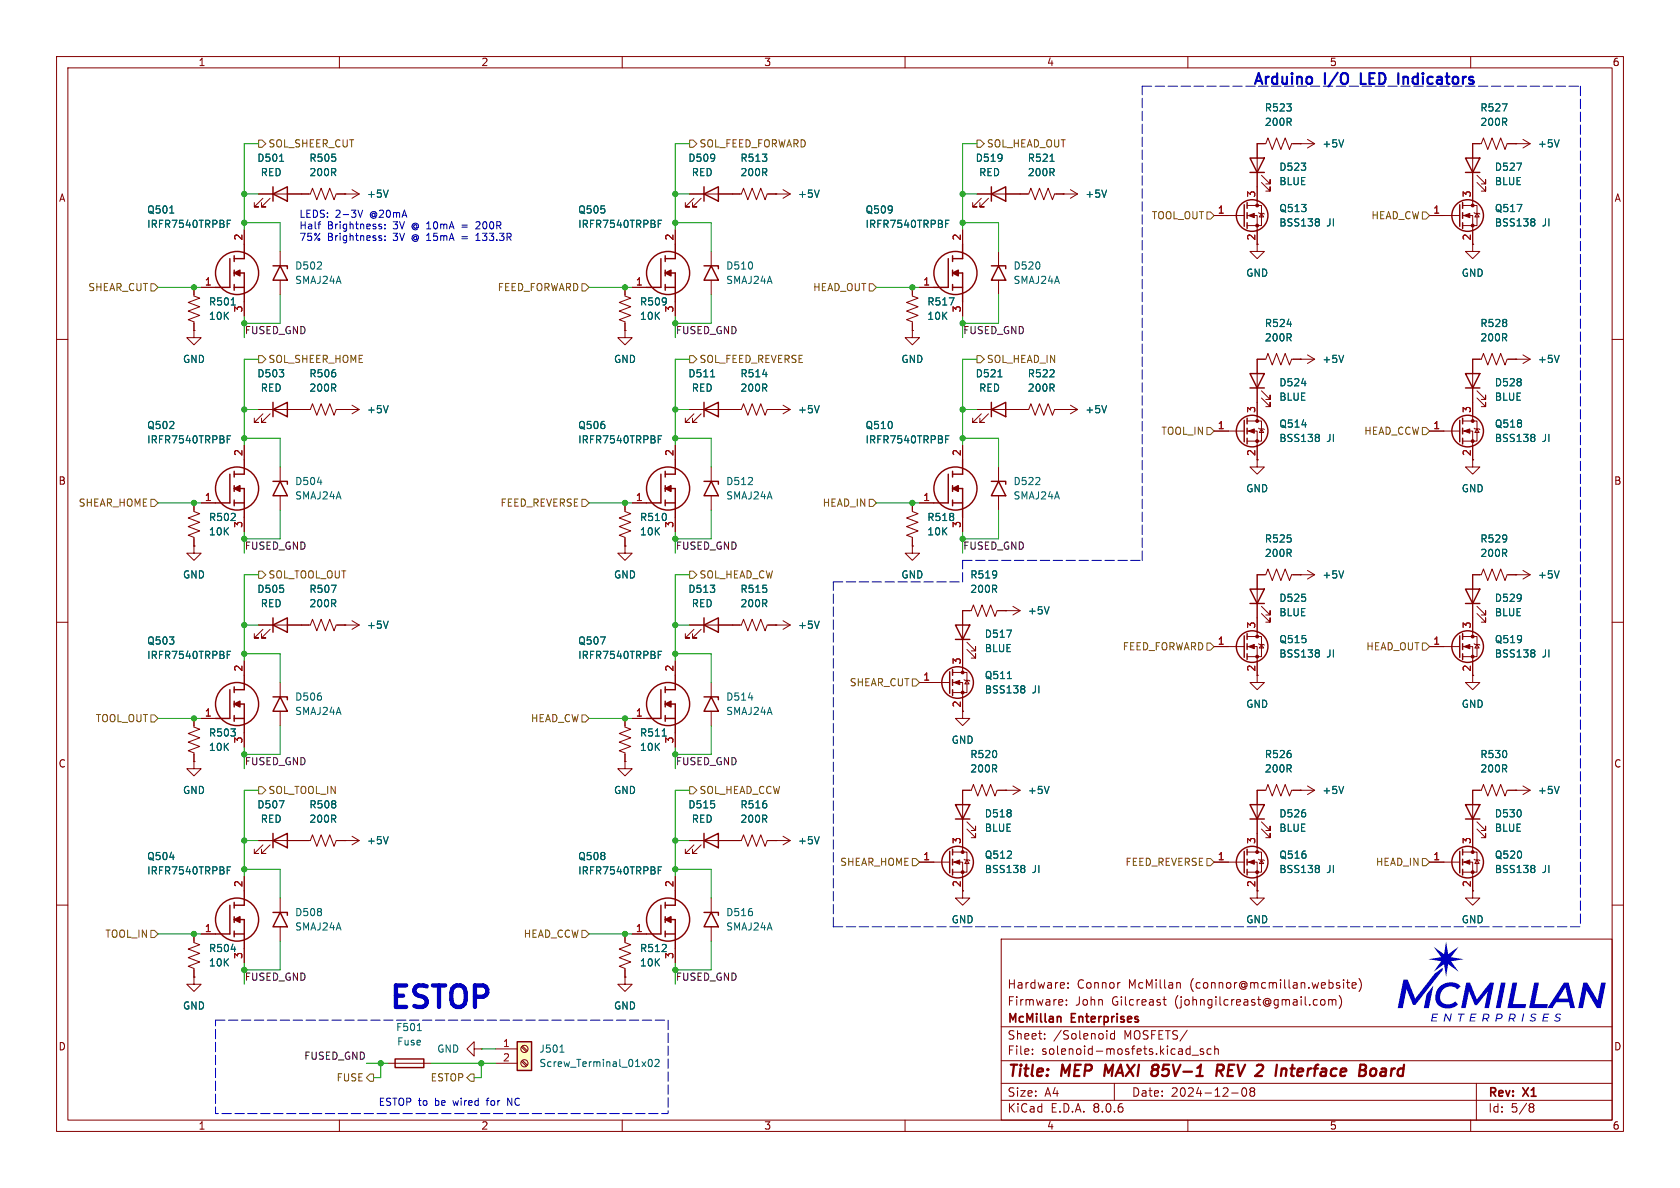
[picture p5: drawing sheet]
<svg xmlns="http://www.w3.org/2000/svg" width="297mm" height="210mm" viewBox="0 0 297 210" stroke-linecap="round" stroke-linejoin="round" font-family="sans-serif">
<g fill="none" stroke="#840000" stroke-width=".18">
<path d="M10 10h277v190h-277zM12 12h273v186h-273zM60 10v2M110 10v2M160 10v2M210 10v2M260 10v2M10 60h2M285 60h2M10 110h2M285 110h2M10 160h2"/>
<path d="M285 160h2M177 166h108v32h-108zM187.8 176.8l.1 .3-.7 .1M188.5 177.6v.1M188.5 176.8v.1M188.8 174.6v.1M188.8 173.8v.1M197.9 173.7h.1M205.6 176.7h.6M205.8 176.2v1.3l.4 .2M208.2 173.7h.3l.2 .2v.8M233.6 176.8l.4-.1 .2 .3v.4l-.2 .3-.4-.1-.1-.2v-.4z"/>
<path d="M234.9 176.8l.4-.1 .2 .2M234.9 176.7v1M235.5 176.9l.2-.2 .4 .1 .1 .9M235.5 176.9v.8M236.8 176.1a1.74 1.74 0 0 1-.1 2.2M237.5 173.2v.1M237.5 173.7v1M238 173.7h.6M238.2 173.2v1.3l.4 .2M239 174.2l.7-.1v-.3l-.5-.1-.2 .2 .1 .7h.6M240.2 173a1.72 1.72 0 0 1 0 2.3M60 198v2"/>
<path d="M110 198v2M160 198v2M177 194.5h108M177 191.5h108M177 187.5h108M177 181.5h108M182.5 186.3v.1M182.5 185.5v.1M184.7 183.6v.1M184.7 182.8v.1M195.7 182.7v1M197 191.5v3"/>
<path d="M197 182.2v1.5M197 182.8l-.4-.1-.3 .3v.4l.2 .2h.5M210 198v2M210.2 185.4l.2 .1M210.4 184.9v1.5M210.4 186.3l-.2 .1M210.7 186.5h1.2M212.7 185.5l-.3-.1-.2 .2v.2l.5 .2v.3h-.5M214.1 185.5l-.4-.1-.3 .3v.4l.1 .2h.6M214.7 185.5l.3-.1 .3 .1 .1 .9M214.7 184.9v1.5M217.7 193.2h1.2"/>
<path d="M219.7 192.4l.2-.1a.81 .81 0 0 1 .6 .6 .81 .81 0 0 1-.3 .8l-.2 .1a.81 .81 0 0 1-.3-1.4zM221.2 192.9l-.2-.2 .2-.4 .5 .1 .1 .2-.3 .3M221.2 192.9l-.2 .3v.3l.2 .3 .5-.1 .1-.2-.1-.4-.2-.2M221.2 192.9h.3M260 198v2M261 191.5v6.5M270.6 195.1h.3l.3 .3-.3 .3M270.6 195.7h.3M270.9 195.7l.2 .2 .1 .4-.3 .3h-.3"/>
</g>
<g fill="none" stroke="#840000" stroke-width=".4">
<path d="M195.5 188.2l-.3 2M204 189.1h.4M204.1 188.2h.4M204.4 189.1l.2 .1M204.6 190l-.3 .2M204.6 189l-.2 .1M215.1 189.3h.8a.55 .55 0 0 0 .4-.5 .55 .55 0 0 0-.3-.6h-.7l-.3 2M215.6 189.3l.6 .9M228.1 188.9h.8M228.5 188.2l-.2 1.7 .1 .2 .3 .1M242.4 189.1a.52 .52 0 0 1 .5-.2 .52 .52 0 0 1 .4 .4v.5a.55 .55 0 0 1-.6 .4 .55 .55 0 0 1-.5-.4zM244.4 188.9l-.2 .1"/>
<path d="M244.8 189.4h-.5a.4 .4 0 0 0-.3 .4 .4 .4 0 0 0 .3 .4h.4"/>
</g>
<path d="M187.3 179.7l.3 .2v.8" fill="none" stroke="#840000" stroke-width=".3"/>
<g fill="#0000c2">
<path d="M252.8 173.2l-2.6 3.3z"/>
<path d="M267.4 173.7h.8l-.7 3.8h2.3l-.1 .7h-3.2z"/>
<path d="M269.3 179.2h.2l-.3 1.4h-.2z"/>
<path d="M265.3 173.7h.9l-.9 4.5h-.9z"/>
<path d="M270.7 179.3l.4-.1 .5 .1v.1l-.5-.1-.3 .2 .1 .2 .6 .3v.3l-.2 .2-.5 .1-.4-.2 .1-.1 .4 .1 .4-.1v-.2l-.6-.3z"/>
<path d="M266.9 179.2h.7l.3 .2v.5l-.4 .2 .3 .5h-.2l-.3-.5h-.4l-.1 .5h-.2l.2-.6h.7l.3-.3-.2-.3h-.5l-.1 .6h-.2z"/>
<path d="M264.6 179.2h.8l.2 .2v.3l-.3 .4-.7 .1-.1 .4h-.2l.2-.6h.7l.2-.3-.1-.3h-.5l-.1 .6h-.2z"/>
<path d="M255.5 179.2h.1l.7 1.1 .2-1.1h.2l-.3 1.4h-.2l-.6-1.1-.2 1.1h-.2z"/>
<path d="M262.3 179.2h.7l.2 .2 .1 .4-.4 .3 .2 .5h-.2l-.2-.5h-.4l-.1 .5h-.2l.1-.6h.7l.3-.3-.1-.3h-.6l-.1 .6h-.2z"/>
<path d="M257.8 179.2h1.1v.2h-.5l-.2 1.2h-.2l.2-1.2h-.4z"/>
<path d="M260 179.2h1v.2h-.8l-.1 .4h.7v.2h-.7l-.1 .4h.8v.2h-1z"/>
<path d="M275.1 179.3l.4-.1 .5 .1-.1 .1-.5-.1-.2 .2v.2l.7 .4-.1 .2-.2 .2-.4 .1-.4-.2v-.1l.5 .1 .4-.1-.1-.2-.6-.3z"/>
<path d="M271.2 173.7h.9l-.8 3.8h2.4l-.2 .7h-3.2z"/>
<path d="M272.9 179.2h1v.2h-.8l-.1 .4h.7l-.1 .2h-.7v.4h.8l-.1 .2h-1z"/>
<path d="M279.9 173.7h.7l1.8 3.2 .7-3.2h.8l-.9 4.5h-.7l-1.8-3.1-.7 3.1h-.8z"/>
<path d="M254.5 174.4a2.63 2.63 0 0 1 3.7 0l-.6 .5-.4-.4a1.77 1.77 0 0 0-2.2 .6 1.77 1.77 0 0 0 .1 2.2l.7 .2a1.75 1.75 0 0 0 1.5-.5l.5 .5a2.36 2.36 0 0 1-4-.7 2.71 2.71 0 0 1 .7-2.4z"/>
<path d="M253.4 167.4l1.9 1.3 .4-2.3 .3 2.3 1.9-1.3-1.4 1.8 2.3 .4-2.3 .3 1.4 1.9-1.9-1.4-.3 2.3-.4-2.3-1.9 1.4 1.4-1.9-2.3-.3 2.3-.4z"/>
<path d="M259.2 173.7h.7l1.2 3 2.3-3h.7l-.9 4.5h-.8l.6-2.9-1.9 2.4h-.4l-1-2.5-.6 3h-.8z"/>
<path d="M276.5 173.7h.8l1.1 4.5h-.8l-.2-1h-2.3l-.6 1h-.9l1.1-1.7h2.5l-.4-2-1.3 2h-.8z"/>
<path d="M248.1 173.2h.8l1.3 3.3 3.5-4.4 1.3-1 .1 .3-4.9 6.2h-.4l-1.1-2.8-.7 3.4h-.9z"/>
<path d="M253.4 174.2l-.8 4h-.9l.5-2.4z"/>
<path d="M253.2 179.2h1v.2h-.8l-.1 .4h.7v.2h-.7l-.1 .4h.8v.2h-1z"/>
</g>
<g fill="none" stroke="#840000" stroke-width=".18">
<path d="M260.3 25.4v7.6M261.1 32.3l1.5 1.5v-.8v.8h-.7M261.1 31l1.5 1.5v-.7v.7h-.7M268 25.4h.1M268 25.4h2.5M269.2 24.6l1.3 .8M270.5 25.4l-1.3 .8M34.3 58.4v1.3h1.3l-1.3 1.3-1.3-1.3h1.3M34.3 58.4h.1M34.3 50.8v1.5l1 .4-2 .8 2 .7-2 .8 2 .8-2 .7 1 .4v1.5M35.6 50.8h2.5M43.2 40.6v2.6"/>
<path d="M43.2 53.3v2.6M43.2 78.7v2.6M45.7 72.4h9.2l.3-1 .8 2 .8-2 .7 2 .8-2 .8 2 .3-1h1.6M46.5 73.2l-1.5 1.5h.7h-.7v-.8M47.8 73.2l-1.6 1.5h.8h-.8v-.8M35.6 88.9h2.5M43.2 91.4v2.6M49.5 82.6v2.5M49.5 87.6v2.6M119.4 116.8v2.6M121.9 110.5h9.2l.3-1 .8 2 .8-2 .7 2 .8-2 .8 2 .3-1h1.6M122.7 111.3l-1.5 1.5h.7h-.7v-.8"/>
<path d="M124 111.3l-1.6 1.5h.8h-.8v-.8M168.4 118.9h2.5v3.5h-2.5M170.2 108h1.5l.4-1.1 .7 2.1 .8-2.1 .8 2.1 .7-2.1 .8 2.1 .4-1h1.5M170.2 115.6v3.3M110.5 134.6v1.3h1.3l-1.3 1.3-1.3-1.3h1.3M110.5 134.6h.1M110.5 127v1.5l1 .4-2 .8 2 .7-2 .8 2 .8-2 .7 1 .4v1.5M111.8 127h2.5M119.4 129.5v2.6M125.7 120.7v2.5M125.7 125.7v2.6M162.6 120.7h5.3"/>
<path d="M168.4 120.7h1.8v5M170.4 120.1l.2 .2h.7l.1 .1M170.9 120.3l.4 .6h-.7zM119.4 154.9v2.6M121.9 148.6h9.2l.3-1 .8 2 .8-2 .7 2 .8-2 .8 2 .3-1h1.6M122.7 149.4l-1.5 1.5h.7h-.7v-.8M124 149.4l-1.6 1.5h.8h-.8v-.8M125.7 158.8v2.5M110.5 165.1v1.5l1 .4-2 .8 2 .7-2 .8 2 .8-2 .7 1 .4v1.5M110.5 172.7v1.3h1.3l-1.3 1.3-1.3-1.3h1.3M110.5 172.7h.1M111.8 165.1h2.5"/>
<path d="M119.4 167.6v2.6M125.7 163.8v2.6M83.8 185.4v-1.2l-1.3 1.2 1.3 1.3v-1.3h1.3M85.1 185.4h.1"/>
</g>
<g fill="none" stroke="#840000" stroke-width=".25">
<path d="M259.1 27.9h2.5l-1.3 2.6zM259.1 30.5h2.5M40.6 45.7v5.1h-2.5M41.4 50.8h1.8M41.4 45.2v1M41.4 47.8v1M41.4 50.3v1M41.4 48.3h1.8v5M43.2 43.2v2.5h-1.8M48.3 72.4l2.5-1.3v2.6zM48.3 71.1v2.6M40.6 83.8v5.1h-2.5"/>
<path d="M41.4 83.3v1M41.4 85.9v1M41.4 88.4v1M41.4 86.4h1.8v5M41.4 88.9h1.8M43.2 81.3v2.5h-1.8M48.3 85.1h2.5v.5M49.5 85.1l1.3 2.5h-2.5zM119.4 119.4v2.5h-1.8M124.5 110.5l2.5-1.3v2.6zM124.5 109.2v2.6M167.9 118.7v3.9"/>
<path d="M168.4 118.4v1M116.8 121.9v5.1h-2.5M117.6 127h1.8M117.6 121.4v1M117.6 124v1M117.6 126.5v1M117.6 124.5h1.8v5M124.5 123.2h2.5v.5M125.7 123.2l1.3 2.5h-2.5zM168.4 120.1v1.1M168.4 121.9v1M117.6 159.5v1"/>
<path d="M119.4 157.5v2.5h-1.8M124.5 148.6l2.5-1.3v2.6zM124.5 147.3v2.6M116.8 160v5.1h-2.5M117.6 162.1v1M117.6 164.6v1M117.6 162.6h1.8v5M117.6 165.1h1.8M124.5 161.3h2.5v.5M125.7 161.3l1.3 2.5h-2.5z"/>
<circle cx="41.9" cy="48.3" r="3.8"/>
<circle cx="41.9" cy="86.4" r="3.8"/>
<circle cx="118.1" cy="124.5" r="3.8"/>
<circle cx="169.3" cy="120.6" r="2.79"/>
<circle cx="118.1" cy="162.6" r="3.8"/>
</g>
<g fill="none" stroke="#006464" stroke-width=".18">
<path d="M30 37.7h.7M40.2 39.5h.4M40.2 38.9h.6M268.1 28.8h.9l-.6 1.3M275.6 24.7l-.4 1.3M40.9 53.9h.7M40.2 77.6h.4M40.2 77h.6M56.1 85.2h.8M116.4 115.7h.4M116.4 115.1h.6M178.1 120h.7"/>
<path d="M117.1 130.1h.7M132.3 123.3h.8M180.9 121.2l.3 .3-.3 .3 .3 .2v.3l-.3 .2M116.4 153.8h.4M116.4 153.2h.6"/>
</g>
<g fill="#840000" stroke="#840000" stroke-width=".25">
<path d="M117.6 124.5l1-.5v1z"/>
<path d="M41.4 48.3l1-.5v1z"/>
<path d="M117.6 162.6l1-.5v1z"/>
<path d="M41.4 86.4l1-.5v1z"/>
</g>
<g fill="#840000" stroke="#840000" stroke-width=".18">
<path d="M168.7 120.7l1-.4v.7z"/>
<circle cx="170.2" cy="122.4" r=".25"/>
<circle cx="170.2" cy="118.9" r=".25"/>
</g>
<path d="M91.4 184.2h2.6v5h-2.6z" fill="#ffffc2"/>
<g fill="none" stroke="#840000" stroke-width=".25">
<path d="M48.3 34.3l2.5-1.3v2.6zM48.3 33v2.6M124.5 34.3l2.5-1.3v2.6zM124.5 33v2.6M175.3 34.3l2.5-1.3v2.6zM175.3 33v2.6M220 36.2v3.8M220.5 35.8v1M220.5 37.6v1M220.5 39.4v1M221 27.9h2.5l-1.3 2.6zM221 30.5h2.5"/>
<path d="M258.1 36.2v3.8M258.6 35.8v1M258.6 37.6v1M258.6 39.4v1M48.3 47h2.5v.5M49.5 47l1.3 2.5h-2.5zM116.8 45.7v5.1h-2.5M117.6 45.2v1M117.6 47.8v1M117.6 50.3v1M117.6 48.3h1.8v5M117.6 50.8h1.8"/>
<path d="M119.4 43.2v2.5h-1.8M124.5 47h2.5v.5M125.7 47l1.3 2.5h-2.5zM167.6 45.7v5.1h-2.5M168.4 45.2v1M168.4 47.8v1M168.4 50.3v1M168.4 48.3h1.8v5M168.4 50.8h1.8M170.2 43.2v2.5h-1.8M175.3 47h2.5v.5M176.5 47l1.3 2.5h-2.5z"/>
<path d="M124.5 72.4l2.5-1.3v2.6zM124.5 71.1v2.6M175.3 72.4l2.5-1.3v2.6zM175.3 71.1v2.6M220 74.3v3.8M220.5 73.9v1M220.5 75.7v1M220.5 77.5v1M221 66h2.5l-1.3 2.6zM221 68.6h2.5M258.1 74.3v3.8M258.6 73.9v1"/>
<path d="M258.6 75.7v1M258.6 77.5v1M259.1 66h2.5l-1.3 2.6zM259.1 68.6h2.5M116.8 83.8v5.1h-2.5M117.6 88.9h1.8M117.6 86.4h1.8v5M117.6 83.3v1M117.6 85.9v1M117.6 88.4v1M119.4 81.3v2.5h-1.8M124.5 85.1h2.5v.5"/>
<path d="M125.7 85.1l1.3 2.5h-2.5zM167.6 83.8v5.1h-2.5M168.4 88.9h1.8M168.4 83.3v1M168.4 85.9v1M168.4 88.4v1M168.4 86.4h1.8v5M170.2 81.3v2.5h-1.8M175.3 85.1h2.5v.5M176.5 85.1l1.3 2.5h-2.5zM43.2 119.4v2.5h-1.8M48.3 110.5l2.5-1.3v2.6z"/>
<path d="M48.3 109.2v2.6M168.9 110.5h2.5l-1.2 2.5zM168.9 113h2.5M220 112.4v3.8M220.5 112v1M220.5 113.8v1M220.5 115.6v1M221 104.1h2.5l-1.3 2.6zM221 106.7h2.5M258.1 112.4v3.8M258.6 112v1M258.6 113.8v1"/>
<path d="M258.6 115.6v1M259.1 104.1h2.5l-1.3 2.6zM259.1 106.7h2.5M40.6 121.9v5.1h-2.5M41.4 127h1.8M41.4 121.4v1M41.4 124v1M41.4 126.5v1M41.4 124.5h1.8v5M48.3 123.2h2.5v.5M49.5 123.2l1.3 2.5h-2.5zM41.4 159.5v1"/>
<path d="M43.2 157.5v2.5h-1.8M48.3 148.6l2.5-1.3v2.6zM48.3 147.3v2.6M167.9 150.5v3.8M168.4 150.1v1M168.4 151.9v1M168.4 153.7v1M168.9 142.2h2.5l-1.2 2.6zM168.9 144.8h2.5M220 150.5v3.8M220.5 150.1v1M220.5 151.9v1"/>
<path d="M220.5 153.7v1M221 142.2h2.5l-1.3 2.6zM221 144.8h2.5M258.1 150.5v3.8M258.6 150.1v1M258.6 151.9v1M258.6 153.7v1M259.1 142.2h2.5l-1.3 2.6zM259.1 144.8h2.5M40.6 160v5.1h-2.5M41.4 162.1v1M41.4 164.6v1"/>
<path d="M41.4 162.6h1.8v5M41.4 165.1h1.8M48.3 161.3h2.5v.5M49.5 161.3l1.3 2.5h-2.5zM69.8 187.2h5.1v1.5h-5.1zM91.4 184.2h2.6v5h-2.6z"/>
<circle cx="221.4" cy="38.1" r="2.79"/>
<circle cx="259.5" cy="38.1" r="2.79"/>
<circle cx="118.1" cy="48.3" r="3.8"/>
<circle cx="168.9" cy="48.3" r="3.8"/>
<circle cx="221.4" cy="76.2" r="2.79"/>
<circle cx="259.5" cy="76.2" r="2.79"/>
<circle cx="118.1" cy="86.4" r="3.8"/>
<circle cx="168.9" cy="86.4" r="3.8"/>
<circle cx="221.4" cy="114.3" r="2.79"/>
<circle cx="259.5" cy="114.3" r="2.79"/>
<circle cx="41.9" cy="124.5" r="3.8"/>
<circle cx="169.3" cy="152.4" r="2.79"/>
<circle cx="221.4" cy="152.4" r="2.79"/>
<circle cx="259.5" cy="152.4" r="2.79"/>
<circle cx="41.9" cy="162.6" r="3.8"/>
</g>
<g fill="none" stroke="#840000" stroke-width=".18">
<path d="M45.7 34.3h9.2l.3-1 .8 2 .8-2 .7 2 .8-2 .8 2 .3-1h4.1M46.5 35.1l-1.5 1.5h.7h-.7v-.8M47.8 35.1l-1.6 1.5h.8h-.8v-.8M61 34.3h.1M62.2 33.5l1.3 .8M63.5 34.3l-1.3 .8M121.9 34.3h9.2l.3-1 .8 2 .8-2 .7 2 .8-2 .8 2 .3-1h4.1M122.7 35.1l-1.5 1.5h.7h-.7v-.8M124 35.1l-1.6 1.5h.8h-.8v-.8M137.2 34.3h.1M138.4 33.5l1.3 .8M139.7 34.3l-1.3 .8"/>
<path d="M172.7 34.3h9.2l.3-1 .8 2 .8-2 .7 2 .8-2 .8 2 .3-1h4.1M173.5 35.1l-1.5 1.5h.7h-.7v-.8M174.8 35.1l-1.6 1.5h.8h-.8v-.8M188 34.3h.1M189.2 33.5l1.3 .8M190.5 34.3l-1.3 .8M214.6 38.1h5.4M220.5 38.1h1.7v6.4h1.3l-1.3 1.2-1.2-1.2h1.2M220.5 36.3h2.5v3.6h-2.5M222.5 37.6l.1 .1h.8l.1 .1M223 32.3l1.5 1.5v-.8v.8h-.7M223 31l1.5 1.5v-.7v.7h-.7"/>
<path d="M223 37.7l.4 .7h-.8zM229.9 25.4h.1M231.1 24.6l1.3 .8M232.4 25.4h-4.1l-.3 1-.8-2-.8 2-.7-2-.8 2-.7-2-.4 1h-1.6v10.9M232.4 25.4l-1.3 .8M252.7 38.1h5.4M258.6 38.1h1.7v6.4h1.3l-1.3 1.2-1.2-1.2h1.2M258.6 36.3h2.5v3.6h-2.5M260.3 30.5v5.8M260.6 37.6l.1 .1h.8l.1 .1M261.1 37.7l.4 .7h-.8zM268 25.4h-1.6l-.3 1-.8-2-.8 2-.7-2-.8 2-.7-2-.4 1h-1.6v2.5"/>
<path d="M268 25.4h.1M34.3 58.4h.1M34.3 50.8v1.3M34.3 57.2v1.2M35.6 50.8h2.5M43.2 40.6v2.6M43.2 53.3v2.6M49.5 44.5v2.5M49.5 49.5v2.6M110.5 50.8v1.5l1 .4-2 .8 2 .7-2 .8 2 .8-2 .7 1 .4v1.5M110.5 58.4v1.3h1.3l-1.3 1.3-1.3-1.3h1.3M110.5 58.4h.1"/>
<path d="M111.8 50.8h2.5M119.4 40.6v2.6M119.4 53.3v2.6M125.7 44.5v2.5M125.7 49.5v2.6M161.3 50.8v1.5l1 .4-2 .8 2 .7-2 .8 2 .8-2 .7 1 .4v1.5M161.3 58.4v1.3h1.3l-1.3 1.3-1.3-1.3h1.3M161.3 58.4h.1M162.6 50.8h2.5M170.2 40.6v2.6M170.2 53.3v2.6M176.5 44.5v2.5"/>
<path d="M176.5 49.5v2.6M43.2 78.7v2.6M45.7 72.4h2.6M50.8 72.4h3.8M59.7 72.4h3.8M61 72.4h.1M62.2 71.6l1.3 .8M63.5 72.4l-1.3 .8M119.4 78.7v2.6M121.9 72.4h9.2l.3-1 .8 2 .8-2 .7 2 .8-2 .8 2 .3-1h4.1M122.7 73.2l-1.5 1.5h.7h-.7v-.8M124 73.2l-1.6 1.5h.8h-.8v-.8"/>
<path d="M137.2 72.4h.1M138.4 71.6l1.3 .8M139.7 72.4l-1.3 .8M170.2 78.7v2.6M172.7 72.4h9.2l.3-1 .8 2 .8-2 .7 2 .8-2 .8 2 .3-1h4.1M173.5 73.2l-1.5 1.5h.7h-.7v-.8M174.8 73.2l-1.6 1.5h.8h-.8v-.8M188 72.4h.1M189.2 71.6l1.3 .8M190.5 72.4l-1.3 .8M214.6 76.2h5.4M220.5 76.2h1.7v6.4h1.3l-1.3 1.2-1.2-1.2h1.2"/>
<path d="M220.5 74.4h2.5v3.6h-2.5M222.5 75.7l.1 .1h.8l.1 .1M223 70.4l1.5 1.5v-.8v.8h-.7M223 69.1l1.5 1.5v-.7v.7h-.7M223 75.8l.4 .7h-.8zM229.9 63.5h.1M231.1 62.7l1.3 .8M232.4 63.5h-4.1l-.3 1-.8-2-.8 2-.7-2-.8 2-.7-2-.4 1h-1.6v10.9M232.4 63.5l-1.3 .8M252.7 76.2h5.4M258.6 76.2h1.7v6.4h1.3l-1.3 1.2-1.2-1.2h1.2M258.6 74.4h2.5v3.6h-2.5"/>
<path d="M260.6 75.7l.1 .1h.8l.1 .1M261.1 70.4l1.5 1.5v-.8v.8h-.7M261.1 69.1l1.5 1.5v-.7v.7h-.7M261.1 75.8l.4 .7h-.8zM268 63.5h.1M269.2 62.7l1.3 .8M270.5 63.5h-4.1l-.3 1-.8-2-.8 2-.7-2-.8 2-.7-2-.4 1h-1.6v10.9M270.5 63.5l-1.3 .8M34.3 88.9v1.5l1 .4-2 .8 2 .7-2 .8 2 .8-2 .7 1 .4v1.5M34.3 96.5v1.3h1.3l-1.3 1.3-1.3-1.3h1.3M34.3 96.5h.1M35.6 88.9h2.5"/>
<path d="M43.2 91.4v2.6M110.5 96.5v1.3h1.3l-1.3 1.3-1.3-1.3h1.3M110.5 96.5h.1M110.5 88.9v1.5l1 .4-2 .8 2 .7-2 .8 2 .8-2 .7 1 .4v1.5M111.8 88.9h2.5M119.4 91.4v2.6M125.7 82.6v2.5M125.7 87.6v2.6M161.3 88.9v1.5l1 .4-2 .8 2 .7-2 .8 2 .8-2 .7 1 .4v1.5M161.3 96.5v1.3h1.3l-1.3 1.3-1.3-1.3h1.3M161.3 96.5h.1M162.6 88.9h2.5"/>
<path d="M170.2 91.4v2.6M176.5 82.6v2.5M176.5 87.6v2.6M43.2 116.8v2.6M45.7 110.5h9.2l.3-1 .8 2 .8-2 .7 2 .8-2 .8 2 .3-1h4.1M46.5 111.3l-1.5 1.5h.7h-.7v-.8M47.8 111.3l-1.6 1.5h.8h-.8v-.8M61 110.5h.1M62.2 109.7l1.3 .8M63.5 110.5l-1.3 .8M119.4 116.8v2.6M121.9 110.5h2.6"/>
<path d="M127 110.5h3.8M135.9 110.5h3.8M137.2 110.5h.1M138.4 109.7l1.3 .8M139.7 110.5l-1.3 .8M170.9 114.8l1.6 1.5v-.7v.7h-.8M170.9 113.5l1.6 1.6v-.8v.8h-.8M171.4 108h-1.2v10.1M176.5 108h3.8M177.8 108h.1M179.1 107.2l1.2 .8M180.3 108l-1.2 .7"/>
<path d="M214.6 114.3h5.4M220.5 114.3h1.7v6.4h1.3l-1.3 1.2-1.2-1.2h1.2M220.5 112.5h2.5v3.6h-2.5M222.5 113.8l.1 .1h.8l.1 .1M223 108.5l1.5 1.5v-.8v.8h-.7M223 107.2l1.5 1.5v-.7v.7h-.7M223 113.9l.4 .7h-.8zM229.9 101.6h.1M231.1 100.8l1.3 .8M232.4 101.6h-4.1l-.3 1-.8-2-.8 2-.7-2-.8 2-.7-2-.4 1h-1.6v10.9M232.4 101.6l-1.3 .8M252.7 114.3h5.4"/>
<path d="M258.6 114.3h1.7v6.4h1.3l-1.3 1.2-1.2-1.2h1.2M258.6 112.5h2.5v3.6h-2.5M260.6 113.8l.1 .1h.8l.1 .1M261.1 113.9l.4 .7h-.8zM261.1 108.5l1.5 1.5v-.8v.8h-.7M261.1 107.2l1.5 1.5v-.7v.7h-.7M268 101.6h.1M269.2 100.8l1.3 .8M270.5 101.6h-4.1l-.3 1-.8-2-.8 2-.7-2-.8 2-.7-2-.4 1h-1.6v10.9M270.5 101.6l-1.3 .8M34.3 127v1.5l1 .4-2 .8 2 .7-2 .8 2 .8-2 .7 1 .4v1.5M34.3 134.6v1.3h1.3l-1.3 1.3-1.3-1.3h1.3"/>
<path d="M34.3 134.6h.1M35.6 127h2.5M43.2 129.5v2.6M49.5 120.7v2.5M49.5 125.7v2.6M110.5 134.6h.1M110.5 127v1.3M110.5 133.4v1.2M111.8 127h2.5M119.4 129.5v2.6M162.6 120.7h2.5M170.2 123.2v3.8h1.2l-1.2 1.3-1.3-1.3h1.3"/>
<path d="M177.8 139.7h.1M179.1 138.9l1.2 .8M180.3 139.7h-4l-.4 1-.8-2-.7 2-.8-2-.8 2-.7-2-.4 1h-1.5v10.9M180.3 139.7l-1.2 .8M229.9 139.7h.1M231.1 138.9l1.3 .8M232.4 139.7h-4.1l-.3 1-.8-2-.8 2-.7-2-.8 2-.7-2-.4 1h-1.6v10.9M232.4 139.7l-1.3 .8M268 139.7h.1M269.2 138.9l1.3 .8M270.5 139.7h-4.1l-.3 1-.8-2-.8 2-.7-2-.8 2-.7-2-.4 1h-1.6v10.9M270.5 139.7l-1.3 .8"/>
<path d="M43.2 154.9v2.6M45.7 148.6h9.2l.3-1 .8 2 .8-2 .7 2 .8-2 .8 2 .3-1h4.1M46.5 149.4l-1.5 1.5h.7h-.7v-.8M47.8 149.4l-1.6 1.5h.8h-.8v-.8M49.5 158.8v2.5M61 148.6h.1M62.2 147.8l1.3 .8M63.5 148.6l-1.3 .8M119.4 154.9v2.6M121.9 148.6h2.6M127 148.6h3.8M135.9 148.6h3.8"/>
<path d="M137.2 148.6h.1M138.4 147.8l1.3 .8M139.7 148.6l-1.3 .8M162.6 152.4h5.3M168.4 152.4h1.8v6.4h1.2l-1.2 1.2-1.3-1.2h1.3M168.4 150.6h2.5v3.6h-2.5M170.4 151.9l.2 .1h.7l.1 .1M170.9 152l.4 .7h-.7zM170.9 146.6l1.6 1.5v-.8v.8h-.8M170.9 145.3l1.6 1.5v-.7v.7h-.8M214.6 152.4h5.4M220.5 152.4h1.7v6.4h1.3l-1.3 1.2-1.2-1.2h1.2"/>
<path d="M220.5 150.6h2.5v3.6h-2.5M222.5 151.9l.1 .1h.8l.1 .1M223 152l.4 .7h-.8zM223 146.6l1.5 1.5v-.8v.8h-.7M223 145.3l1.5 1.5v-.7v.7h-.7M252.7 152.4h5.4M258.6 152.4h1.7v6.4h1.3l-1.3 1.2-1.2-1.2h1.2M258.6 150.6h2.5v3.6h-2.5M260.6 151.9l.1 .1h.8l.1 .1M261.1 152l.4 .7h-.8zM261.1 146.6l1.5 1.5v-.8v.8h-.7M261.1 145.3l1.5 1.5v-.7v.7h-.7"/>
<path d="M34.3 165.1v1.5l1 .4-2 .8 2 .7-2 .8 2 .8-2 .7 1 .4v1.5M34.3 172.7v1.3h1.3l-1.3 1.3-1.3-1.3h1.3M34.3 172.7h.1M35.6 165.1h2.5M43.2 167.6v2.6M49.5 163.8v2.6M110.5 172.7h.1M110.5 165.1v1.3M110.5 171.5v1.2M111.8 165.1h2.5M119.4 167.6v2.6M68.6 188h7.6"/>
<path d="M87.6 185.4h3.8M87.6 188h3.8M92.2 187.6l.8 .9M92.2 185.1l.8 .8M92.4 187.5l.8 .8M92.4 184.9l.8 .9"/>
<circle cx="92.7" cy="188" r=".63"/>
<circle cx="92.7" cy="185.4" r=".63"/>
</g>
<g fill="none" stroke="#006464" stroke-width=".18">
<path d="M265.6 18.4h.8l-.5 1.2M30 37.7h.7M40.2 39.5h.4M40.2 38.9h.6M49.4 28.5h.8M68.6 33.6l-.4 1.3M116.4 39.5h.4M116.4 38.9h.6M144.8 33.6l-.4 1.3M167.2 39.5h.4M167.2 38.9h.6M185.6 28.5h.8"/>
<path d="M195.6 33.6l-.4 1.3M233 38.7l.2 .2-.2 .3 .2 .3v.2l-.2 .2M237.5 24.7l-.4 1.3M268.1 28.8h.9l-.6 1.3M271.1 38.7l.2 .2-.2 .3 .2 .1v.4l-.2 .2M275.6 24.7l-.4 1.3M40.9 53.9h.7M167.8 52.6h.9l-.6 1.3M227.5 57.3h.8M40.2 77.6h.4M40.2 77h.6M68.6 71.7l-.4 1.3"/>
<path d="M116.4 77.6h.4M116.4 77h.6M125.6 66.6h.8M134.8 66.2h.8M144.8 71.7l-.4 1.3M167.2 77.6h.4M167.2 77h.6M176.4 66.6h.8M195.6 71.7l-.4 1.3M230.1 67.8h.8M233 76.8l.2 .2-.2 .3 .2 .3v.2l-.2 .2M237.5 62.8l-.4 1.3"/>
<path d="M271.1 76.8l.2 .2-.2 .3 .2 .1v.4l-.2 .2M275.6 62.8l-.4 1.3M40.2 115.7h.4M40.2 115.1h.6M58.6 103.4h.8l-.5 1.3M68.6 109.8l-.4 1.3M116.4 115.7h.4M116.4 115.1h.6M144.8 109.8l-.4 1.3M178 111.4h.8l-.5 1.3M178.1 120h.7M185.5 107.3l-.5 1.2"/>
<path d="M233 114.9l.2 .2-.2 .3 .2 .3v.2l-.2 .2M237.5 100.9l-.4 1.3M271.1 114.9l.2 .2-.2 .3 .2 .1v.4l-.2 .2M275.6 100.9l-.4 1.3M117.1 130.1h.7M180.9 121.2l.3 .3-.3 .3 .3 .2v.3l-.3 .2M185.5 139l-.5 1.3M237.5 139l-.4 1.3M275.6 139l-.4 1.3M40.2 153.8h.4M40.2 153.2h.6M49.4 141.5h.8l-.5 1.3"/>
<path d="M68.6 147.9l-.4 1.3M116.4 153.8h.4M116.4 153.2h.6M144.8 147.9l-.4 1.3M180.9 153l.3 .2-.3 .3 .3 .3v.2l-.3 .2M233 153l.2 .2-.2 .3 .2 .3v.2l-.2 .2M271.1 153l.2 .2-.2 .3 .2 .1v.4l-.2 .2M40.9 167.8h.8M73.8 182.2h.7M99 186h.7M114.8 187.3h.1a.68 .68 0 0 1 .4 .6 .68 .68 0 0 1-.4 .6 .84 .84 0 0 1-.1-1.2zM115.8 187.4l.5-.1 .2 .3-.8 .9h.8"/>
</g>
<g fill="#840000" stroke="#840000" stroke-width=".25">
<path d="M168.4 86.4l1-.5v1z"/>
<path d="M117.6 86.4l1-.5v1z"/>
<path d="M41.4 124.5l1-.5v1z"/>
<path d="M41.4 162.6l1-.5v1z"/>
<path d="M117.6 48.3l1-.5v1z"/>
<path d="M168.4 48.3l1-.5v1z"/>
</g>
<g fill="#840000" stroke="#840000" stroke-width=".18">
<path d="M168.7 152.4l1-.4v.8z"/>
<path d="M258.8 38.1l1-.4v.8z"/>
<path d="M258.8 76.2l1-.4v.8z"/>
<path d="M220.7 152.4l1-.4v.8z"/>
<path d="M258.8 152.4l1-.4v.8z"/>
<path d="M258.8 114.3l1-.4v.8z"/>
<path d="M220.7 38.1l1-.4v.8z"/>
<path d="M220.7 114.3l1-.4v.8z"/>
<path d="M220.7 76.2l1-.4v.8z"/>
<circle cx="170.2" cy="154.2" r=".25"/>
<circle cx="170.2" cy="150.6" r=".25"/>
<circle cx="260.3" cy="39.9" r=".25"/>
<circle cx="260.3" cy="36.3" r=".25"/>
<circle cx="260.3" cy="78" r=".25"/>
<circle cx="260.3" cy="74.4" r=".25"/>
<circle cx="222.2" cy="154.2" r=".25"/>
<circle cx="222.2" cy="150.6" r=".25"/>
<circle cx="260.3" cy="154.2" r=".25"/>
<circle cx="260.3" cy="150.6" r=".25"/>
<circle cx="260.3" cy="116.1" r=".25"/>
<circle cx="260.3" cy="112.5" r=".25"/>
<circle cx="222.2" cy="39.9" r=".25"/>
<circle cx="222.2" cy="36.3" r=".25"/>
<circle cx="222.2" cy="116.1" r=".25"/>
<circle cx="222.2" cy="112.5" r=".25"/>
<circle cx="222.2" cy="78" r=".25"/>
<circle cx="222.2" cy="74.4" r=".25"/>
</g>
<g fill="none" stroke="#725600" stroke-width=".18">
<path d="M45.7 24.8h.7l.6 .6-.6 .6h-.7zM121.9 24.8h.7l.6 .6-.6 .6h-.7zM172.7 24.8h.7l.6 .6-.6 .6h-.7zM213.4 37.5h.6l.6 .6-.6 .6h-.6zM251.5 37.5h.6l.6 .6-.6 .6h-.6zM26.7 50.2h.6l.6 .6-.6 .6h-.6zM102.9 50.2h.6l.6 .6-.6 .6h-.6zM153.7 50.2h.6l.6 .6-.6 .6h-.6zM45.7 62.9h.7l.6 .6-.6 .6h-.7zM121.9 62.9h.7l.6 .6-.6 .6h-.7zM172.7 62.9h.7l.6 .6-.6 .6h-.7zM213.4 75.6h.6l.6 .6-.6 .6h-.6z"/>
<path d="M251.5 75.6h.6l.6 .6-.6 .6h-.6zM26.7 88.3h.6l.6 .6-.6 .6h-.6zM102.9 88.3h.6l.6 .6-.6 .6h-.6zM153.7 88.3h.6l.6 .6-.6 .6h-.6zM45.7 101h.7l.6 .6-.6 .6h-.7zM121.9 101h.7l.6 .6-.6 .6h-.7zM213.4 113.7h.6l.6 .6-.6 .6h-.6zM251.5 113.7h.6l.6 .6-.6 .6h-.6zM26.7 126.4h.6l.6 .6-.6 .6h-.6zM45.7 139.1h.7l.6 .6-.6 .6h-.7zM102.9 126.4h.6l.6 .6-.6 .6h-.6zM121.9 139.1h.7l.6 .6-.6 .6h-.7z"/>
<path d="M161.3 120h.6l.7 .7-.7 .6h-.6zM161.3 151.8h.6l.7 .6-.7 .6h-.6zM213.4 151.8h.6l.6 .6-.6 .6h-.6zM251.5 151.8h.6l.6 .6-.6 .6h-.6zM26.7 164.5h.6l.6 .6-.6 .6h-.6zM102.9 164.5h.6l.6 .6-.6 .6h-.6zM65.4 189.9h.6v1.2h-.6l-.6-.6zM83.2 189.9h.6v1.2h-.6l-.7-.6z"/>
</g>
<g fill="none" stroke="#0000c2" stroke-width=".18">
<path d="M56.2 39.6h.5M63.3 37.1l.4 1.3 .4-1.3M67.1 39.6l.3 .1M68.1 39.7v.1M81.7 39.8h.9M84.6 39.2l-.5 .1M84.8 39.7l-.7 .8h.8M67.1 40l.3 .1 .1 .2-.2 .2h-.2M67.1 42.1h.3l.1 .2-.2 .2h-.2M67.1 41.7h.3M68.1 40.3v.2M68.1 41.7v.1"/>
<path d="M68.1 42.4v.1M81.7 40.2h.9M81.7 41.8h.9M81.7 42.2h.9M84.1 42.5h.8M84.1 41.6l.4-.4v1.3M89.8 195.4v-1.3l.7 1.3"/>
</g>
<path d="M201.9 15.2h77.5M279.4 15.2v148.6M170.2 99.1h31.7M201.9 99.1v-83.9M147.3 102.9h22.9M170.2 102.9v-3.8M147.3 163.8v-60.9M147.3 163.8h132.1M38.1 180.3h80v16.6h-80z" fill="none" stroke="#0000c2" stroke-width=".18" stroke-dasharray="1.7 .6"/>
<g fill="none" stroke="#009600" stroke-width=".18">
<path d="M43.2 34.3h2.5M43.2 39.4h6.3v5.1M45.7 25.4h-2.5v15.2M119.4 39.4h6.3v5.1M119.4 34.3h2.5M121.9 25.4h-2.5v15.2M170.2 39.4h6.3v5.1M170.2 34.3h2.5M172.7 25.4h-2.5v15.2M27.9 50.8h7.7M43.2 55.9v3.8M49.5 52.1v5.1h-6.3"/>
<path d="M104.1 50.8h7.7M119.4 55.9v3.8M125.7 52.1v5.1h-6.3M154.9 50.8h7.7M170.2 55.9v3.8M176.5 52.1v5.1h-6.3M43.2 77.5h6.3v5.1M43.2 72.4h2.5M45.7 63.5h-2.5v15.2M119.4 77.5h6.3v5.1M119.4 72.4h2.5M121.9 63.5h-2.5v15.2"/>
<path d="M170.2 77.5h6.3v5.1M170.2 72.4h2.5M172.7 63.5h-2.5v15.2M27.9 88.9h7.7M43.2 94v3.8M49.5 90.2v5.1h-6.3M104.1 88.9h7.7M119.4 94v3.8M125.7 90.2v5.1h-6.3M154.9 88.9h7.7M170.2 94v3.8M176.5 90.2v5.1h-6.3"/>
<path d="M43.2 115.6h6.3v5.1M43.2 110.5h2.5M45.7 101.6h-2.5v15.2M119.4 115.6h6.3v5.1M119.4 110.5h2.5M121.9 101.6h-2.5v15.2M27.9 127h7.7M43.2 132.1v3.8M45.7 139.7h-2.5v15.2M49.5 128.3v5.1h-6.3M104.1 127h7.7M119.4 132.1v3.8"/>
<path d="M121.9 139.7h-2.5v15.2M125.7 128.3v5.1h-6.3M43.2 153.7h6.3v5.1M43.2 148.6h2.5M119.4 153.7h6.3v5.1M119.4 148.6h2.5M27.9 165.1h7.7M43.2 170.2v3.8M49.5 166.4v5.1h-6.3M104.1 165.1h7.7M119.4 170.2v3.8M125.7 166.4v5.1h-6.3"/>
<path d="M64.8 188h3.8M67.3 188v2.5h-1.3M76.2 188h11.4M85.1 188v2.5h-1.3M85.1 185.4h2.5"/>
</g>
<g fill="#009600" stroke="#009600" stroke-width=".18">
<circle cx="110.5" cy="127" r=".46"/>
<circle cx="119.4" cy="133.4" r=".46"/>
<circle cx="110.5" cy="165.1" r=".46"/>
<circle cx="170.2" cy="95.3" r=".46"/>
<circle cx="119.4" cy="72.4" r=".46"/>
<circle cx="161.3" cy="88.9" r=".46"/>
<circle cx="170.2" cy="34.3" r=".46"/>
<circle cx="170.2" cy="39.4" r=".46"/>
<circle cx="170.2" cy="77.5" r=".46"/>
<circle cx="170.2" cy="72.4" r=".46"/>
<circle cx="119.4" cy="153.7" r=".46"/>
<circle cx="119.4" cy="148.6" r=".46"/>
<circle cx="119.4" cy="171.5" r=".46"/>
<circle cx="119.4" cy="57.2" r=".46"/>
<circle cx="161.3" cy="50.8" r=".46"/>
<circle cx="170.2" cy="57.2" r=".46"/>
<circle cx="119.4" cy="115.6" r=".46"/>
<circle cx="119.4" cy="110.5" r=".46"/>
<circle cx="43.2" cy="95.3" r=".46"/>
<circle cx="34.3" cy="165.1" r=".46"/>
<circle cx="43.2" cy="153.7" r=".46"/>
<circle cx="34.3" cy="127" r=".46"/>
<circle cx="43.2" cy="115.6" r=".46"/>
<circle cx="43.2" cy="148.6" r=".46"/>
<circle cx="43.2" cy="133.4" r=".46"/>
<circle cx="43.2" cy="110.5" r=".46"/>
<circle cx="119.4" cy="39.4" r=".46"/>
<circle cx="119.4" cy="34.3" r=".46"/>
<circle cx="110.5" cy="50.8" r=".46"/>
<circle cx="43.2" cy="34.3" r=".46"/>
<circle cx="119.4" cy="95.3" r=".46"/>
<circle cx="119.4" cy="77.5" r=".46"/>
<circle cx="43.2" cy="39.4" r=".46"/>
<circle cx="110.5" cy="88.9" r=".46"/>
<circle cx="67.3" cy="188" r=".46"/>
<circle cx="43.2" cy="171.5" r=".46"/>
<circle cx="85.1" cy="188" r=".46"/>
<circle cx="34.3" cy="50.8" r=".46"/>
<circle cx="43.2" cy="77.5" r=".46"/>
<circle cx="43.2" cy="72.4" r=".46"/>
<circle cx="43.2" cy="57.2" r=".46"/>
<circle cx="34.3" cy="88.9" r=".46"/>
</g>
<text font-size="5.3" fill="#0000c2" x="68.3" y="179.3">ESTOP</text>
<g font-size="2.8" fill="#840000">
<text x="178" y="190.9">Title:</text>
<text x="187.7" y="190.9">MEP</text>
<text x="196.1" y="190.9">MAXI</text>
<text x="205.3" y="190.9">85V-1</text>
<text x="217.5" y="190.9">REV 2</text>
<text x="229.6" y="190.9">Interface</text>
<text x="245.1" y="190.9">Board</text>
</g>
<g font-size="2.7" fill="#0000c2">
<text x="221.3" y="15.5">Arduino</text>
<text x="234.2" y="15.5">I/O</text>
<text x="241.3" y="15.5">LED</text>
<text x="248.6" y="15.5">Indicators</text>
</g>
<g font-size="2.1" fill="#840000">
<text x="178" y="178">Firmware:</text>
<text x="178" y="175">Hardware:</text>
<text x="190.1" y="178">John</text>
<text x="190.4" y="175">Connor</text>
<text x="196.6" y="178">Gilcreast</text>
<text x="199.5" y="175">McMillan</text>
<text x="207.8" y="178">(johngilcreast@gmail.com)</text>
<text x="210.5" y="175">(connor@mcmillan.website)</text>
<text x="178" y="184">Sheet:</text>
<text x="178" y="181.2">McMillan</text>
<text x="186.2" y="184">/Solenoid</text>
<text x="189.5" y="181.2">Enterprises</text>
<text x="198.7" y="184">MOSFETS/</text>
<text x="178" y="186.7">File:</text>
<text x="184.1" y="186.7">solenoid-mosfets.kicad_sch</text>
<text x="178" y="196.9">KiCad</text>
<text x="178" y="194.1">Size:</text>
<text x="184.7" y="194.1">A4</text>
<text x="185.7" y="196.9">E.D.A.</text>
<text x="193.3" y="196.9">8.0.6</text>
<text x="200" y="194.1">Date:</text>
<text x="207" y="194.1">2024-12-08</text>
<text x="263" y="194.3">Rev:</text>
<text x="263" y="196.9">Id:</text>
<text x="267.1" y="196.9">5/8</text>
<text x="269.4" y="194.3">X1</text>
</g>
<g font-size="1.8" fill="#840000">
<text x="35" y="11.9">1</text>
<text x="85" y="11.9">2</text>
<text x="135" y="11.9">3</text>
<text x="185" y="11.9">4</text>
<text x="235" y="11.9">5</text>
<text x="285" y="11.9">6</text>
<text x="10.3" y="35.9">A</text>
<text x="285.3" y="35.9">A</text>
<text x="260.1" y="80.7" transform="rotate(-90 260.1 80.7)">2</text>
<text x="10.3" y="85.9">B</text>
<text x="285.3" y="85.9">B</text>
<text x="169.9" y="125.2" transform="rotate(-90 169.9 125.2)">2</text>
<text x="10.3" y="135.9">C</text>
<text x="285.3" y="135.9">C</text>
<text x="169.9" y="156.9" transform="rotate(-90 169.9 156.9)">2</text>
<text x="222" y="156.9" transform="rotate(-90 222 156.9)">2</text>
<text x="260.1" y="156.9" transform="rotate(-90 260.1 156.9)">2</text>
<text x="10.3" y="185.9">D</text>
<text x="285.3" y="185.9">D</text>
<text x="35" y="199.9">1</text>
<text x="85" y="199.9">2</text>
<text x="135" y="199.9">3</text>
<text x="185" y="199.9">4</text>
<text x="235" y="199.9">5</text>
<text x="285" y="199.9">6</text>
</g>
<g font-size="1.8" fill="#006464">
<text x="223.5" y="19.9">R523</text>
<text x="223.5" y="22.5">200R</text>
<text x="261.6" y="19.9">R527</text>
<text x="261.6" y="22.5">200R</text>
<text x="45.4" y="28.8">D501</text>
<text x="54.6" y="28.8">R505</text>
<text x="121.6" y="28.8">D509</text>
<text x="130.8" y="28.8">R513</text>
<text x="172.4" y="28.8">D519</text>
<text x="181.6" y="28.8">R521</text>
<text x="233.7" y="26.3">+5V</text>
<text x="271.8" y="26.3">+5V</text>
<text x="46" y="31.3">RED</text>
<text x="54.6" y="31.3">200R</text>
<text x="64.8" y="35.2">+5V</text>
<text x="122.2" y="31.3">RED</text>
<text x="130.8" y="31.3">200R</text>
<text x="141" y="35.2">+5V</text>
<text x="173" y="31.3">RED</text>
<text x="181.6" y="31.3">200R</text>
<text x="191.8" y="35.2">+5V</text>
<text x="226.1" y="30.4">D523</text>
<text x="226.1" y="32.9">BLUE</text>
<text x="264.2" y="30.4">D527</text>
<text x="264.2" y="32.9">BLUE</text>
<text x="25.9" y="37.9">Q501</text>
<text x="25.9" y="40.5">IRFR7540TRPBF</text>
<text x="102.1" y="37.9">Q505</text>
<text x="102.1" y="40.5">IRFR7540TRPBF</text>
<text x="152.9" y="37.9">Q509</text>
<text x="152.9" y="40.5">IRFR7540TRPBF</text>
<text x="226.1" y="40.2">BSS138</text>
<text x="226.1" y="37.7">Q513</text>
<text x="234.6" y="40.2">JI</text>
<text x="264.2" y="37.7">Q517</text>
<text x="264.2" y="40.2">BSS138</text>
<text x="272.7" y="40.2">JI</text>
<text x="52.1" y="47.9">D502</text>
<text x="128.3" y="47.9">D510</text>
<text x="179.1" y="47.9">D520</text>
<text x="52.1" y="50.4">SMAJ24A</text>
<text x="128.3" y="50.4">SMAJ24A</text>
<text x="179.1" y="50.4">SMAJ24A</text>
<text x="220.2" y="49.1">GND</text>
<text x="258.3" y="49.1">GND</text>
<text x="36.8" y="54.2">R501</text>
<text x="36.8" y="56.7">10K</text>
<text x="113" y="54.2">R509</text>
<text x="113" y="56.7">10K</text>
<text x="119.1" y="55.3" transform="rotate(-90 119.1 55.3)">3</text>
<text x="163.8" y="54.2">R517</text>
<text x="163.8" y="56.7">10K</text>
<text x="223.5" y="58">R524</text>
<text x="261.6" y="58">R528</text>
<text x="32.3" y="64.4">GND</text>
<text x="108.5" y="64.4">GND</text>
<text x="159.3" y="64.4">GND</text>
<text x="223.5" y="60.6">200R</text>
<text x="233.7" y="64.4">+5V</text>
<text x="261.6" y="60.6">200R</text>
<text x="271.8" y="64.4">+5V</text>
<text x="45.4" y="66.9">D503</text>
<text x="46" y="69.4">RED</text>
<text x="54.6" y="66.9">R506</text>
<text x="54.6" y="69.4">200R</text>
<text x="121.6" y="66.9">D511</text>
<text x="122.2" y="69.4">RED</text>
<text x="130.8" y="66.9">R514</text>
<text x="130.8" y="69.4">200R</text>
<text x="172.4" y="66.9">D521</text>
<text x="173" y="69.4">RED</text>
<text x="181.6" y="66.9">R522</text>
<text x="181.6" y="69.4">200R</text>
<text x="226.1" y="68.5">D524</text>
<text x="226.1" y="71">BLUE</text>
<text x="264.2" y="68.5">D528</text>
<text x="264.2" y="71">BLUE</text>
<text x="25.9" y="76">Q502</text>
<text x="64.8" y="73.3">+5V</text>
<text x="102.1" y="76">Q506</text>
<text x="141" y="73.3">+5V</text>
<text x="152.9" y="76">Q510</text>
<text x="191.8" y="73.3">+5V</text>
<text x="226.1" y="75.8">Q514</text>
<text x="264.2" y="75.8">Q518</text>
<text x="25.9" y="78.6">IRFR7540TRPBF</text>
<text x="102.1" y="78.6">IRFR7540TRPBF</text>
<text x="152.9" y="78.6">IRFR7540TRPBF</text>
<text x="226.1" y="78.3">BSS138</text>
<text x="234.6" y="78.3">JI</text>
<text x="264.2" y="78.3">BSS138</text>
<text x="272.7" y="78.3">JI</text>
<text x="52.1" y="86">D504</text>
<text x="52.1" y="88.5">SMAJ24A</text>
<text x="128.3" y="86">D512</text>
<text x="128.3" y="88.5">SMAJ24A</text>
<text x="179.1" y="86">D522</text>
<text x="179.1" y="88.5">SMAJ24A</text>
<text x="220.2" y="87.2">GND</text>
<text x="258.3" y="87.2">GND</text>
<text x="36.8" y="92.3">R502</text>
<text x="36.8" y="94.8">10K</text>
<text x="113" y="92.3">R510</text>
<text x="113" y="94.8">10K</text>
<text x="119.1" y="93.4" transform="rotate(-90 119.1 93.4)">3</text>
<text x="163.8" y="92.3">R518</text>
<text x="163.8" y="94.8">10K</text>
<text x="169.9" y="93.4" transform="rotate(-90 169.9 93.4)">3</text>
<text x="223.5" y="96.1">R525</text>
<text x="223.5" y="98.7">200R</text>
<text x="261.6" y="96.1">R529</text>
<text x="261.6" y="98.7">200R</text>
<text x="32.3" y="102.5">GND</text>
<text x="45.4" y="105">D505</text>
<text x="46" y="107.5">RED</text>
<text x="54.6" y="105">R507</text>
<text x="54.6" y="107.5">200R</text>
<text x="108.5" y="102.5">GND</text>
<text x="121.6" y="105">D513</text>
<text x="122.2" y="107.5">RED</text>
<text x="130.8" y="105">R515</text>
<text x="130.8" y="107.5">200R</text>
<text x="159.3" y="102.5">GND</text>
<text x="171.4" y="102.5">R519</text>
<text x="171.4" y="105">200R</text>
<text x="226.1" y="106.6">D525</text>
<text x="233.7" y="102.5">+5V</text>
<text x="264.2" y="106.6">D529</text>
<text x="271.8" y="102.5">+5V</text>
<text x="64.8" y="111.4">+5V</text>
<text x="141" y="111.4">+5V</text>
<text x="174" y="112.9">D517</text>
<text x="181.6" y="108.8">+5V</text>
<text x="226.1" y="109.1">BLUE</text>
<text x="226.1" y="113.9">Q515</text>
<text x="264.2" y="113.9">Q519</text>
<text x="264.2" y="109.1">BLUE</text>
<text x="25.9" y="114.1">Q503</text>
<text x="25.9" y="116.7">IRFR7540TRPBF</text>
<text x="102.1" y="114.1">Q507</text>
<text x="102.1" y="116.7">IRFR7540TRPBF</text>
<text x="174" y="115.5">BLUE</text>
<text x="226.1" y="116.4">BSS138</text>
<text x="234.6" y="116.4">JI</text>
<text x="264.2" y="116.4">BSS138</text>
<text x="272.7" y="116.4">JI</text>
<text x="52.1" y="124.1">D506</text>
<text x="128.3" y="124.1">D514</text>
<text x="174" y="122.8">BSS138</text>
<text x="174" y="120.2">Q511</text>
<text x="182.5" y="122.8">JI</text>
<text x="220.2" y="125.3">GND</text>
<text x="258.3" y="125.3">GND</text>
<text x="36.8" y="130.4">R503</text>
<text x="52.1" y="126.6">SMAJ24A</text>
<text x="113" y="130.4">R511</text>
<text x="128.3" y="126.6">SMAJ24A</text>
<text x="168.1" y="131.7">GND</text>
<text x="36.8" y="132.9">10K</text>
<text x="113" y="132.9">10K</text>
<text x="171.4" y="134.2">R520</text>
<text x="171.4" y="136.8">200R</text>
<text x="223.5" y="134.2">R526</text>
<text x="223.5" y="136.8">200R</text>
<text x="261.6" y="134.2">R530</text>
<text x="261.6" y="136.8">200R</text>
<text x="32.3" y="140.6">GND</text>
<text x="45.4" y="143.1">D507</text>
<text x="54.6" y="143.1">R508</text>
<text x="108.5" y="140.6">GND</text>
<text x="121.6" y="143.1">D515</text>
<text x="130.8" y="143.1">R516</text>
<text x="181.6" y="140.6">+5V</text>
<text x="233.7" y="140.6">+5V</text>
<text x="271.8" y="140.6">+5V</text>
<text x="46" y="145.6">RED</text>
<text x="54.6" y="145.6">200R</text>
<text x="64.8" y="149.5">+5V</text>
<text x="122.2" y="145.6">RED</text>
<text x="130.8" y="145.6">200R</text>
<text x="141" y="149.5">+5V</text>
<text x="174" y="144.7">D518</text>
<text x="174" y="147.2">BLUE</text>
<text x="226.1" y="144.7">D526</text>
<text x="226.1" y="147.2">BLUE</text>
<text x="264.2" y="144.7">D530</text>
<text x="264.2" y="147.2">BLUE</text>
<text x="25.9" y="152.2">Q504</text>
<text x="25.9" y="154.8">IRFR7540TRPBF</text>
<text x="102.1" y="152.2">Q508</text>
<text x="102.1" y="154.8">IRFR7540TRPBF</text>
<text x="174" y="154.5">BSS138</text>
<text x="174" y="152">Q512</text>
<text x="182.5" y="154.5">JI</text>
<text x="226.1" y="154.5">BSS138</text>
<text x="226.1" y="152">Q516</text>
<text x="234.6" y="154.5">JI</text>
<text x="264.2" y="152">Q520</text>
<text x="264.2" y="154.5">BSS138</text>
<text x="272.7" y="154.5">JI</text>
<text x="52.1" y="162.2">D508</text>
<text x="52.1" y="164.7">SMAJ24A</text>
<text x="128.3" y="162.2">D516</text>
<text x="128.3" y="164.7">SMAJ24A</text>
<text x="168.1" y="163.4">GND</text>
<text x="220.2" y="163.4">GND</text>
<text x="258.3" y="163.4">GND</text>
<text x="36.8" y="168.5">R504</text>
<text x="36.8" y="171">10K</text>
<text x="113" y="168.5">R512</text>
<text x="113" y="171">10K</text>
<text x="32.3" y="178.7">GND</text>
<text x="108.5" y="178.7">GND</text>
<text x="69.9" y="182.5">F501</text>
<text x="70.1" y="185">Fuse</text>
<text x="77.2" y="186.3">GND</text>
<text x="95.3" y="186.3">J501</text>
<text x="95.3" y="188.8">Screw_Terminal_01x02</text>
</g>
<g font-size="1.8" fill="#725600">
<text x="47.4" y="26.3">SOL_SHEER_CUT</text>
<text x="123.6" y="26.3">SOL_FEED_FORWARD</text>
<text x="174.4" y="26.3">SOL_HEAD_OUT</text>
<text x="203.5" y="39">TOOL_OUT</text>
<text x="242.3" y="39">HEAD_CW</text>
<text x="15.5" y="51.7">SHEAR_CUT</text>
<text x="87.9" y="51.7">FEED_FORWARD</text>
<text x="143.7" y="51.7">HEAD_OUT</text>
<text x="47.4" y="64.4">SOL_SHEER_HOME</text>
<text x="123.6" y="64.4">SOL_FEED_REVERSE</text>
<text x="174.4" y="64.4">SOL_HEAD_IN</text>
<text x="205.2" y="77.1">TOOL_IN</text>
<text x="241.1" y="77.1">HEAD_CCW</text>
<text x="13.8" y="89.8">SHEAR_HOME</text>
<text x="88.4" y="89.8">FEED_REVERSE</text>
<text x="145.3" y="89.8">HEAD_IN</text>
<text x="47.4" y="102.5">SOL_TOOL_OUT</text>
<text x="123.6" y="102.5">SOL_HEAD_CW</text>
<text x="198.4" y="115.2">FEED_FORWARD</text>
<text x="241.4" y="115.2">HEAD_OUT</text>
<text x="150.1" y="121.5">SHEAR_CUT</text>
<text x="16.8" y="127.9">TOOL_OUT</text>
<text x="93.8" y="127.9">HEAD_CW</text>
<text x="47.4" y="140.6">SOL_TOOL_IN</text>
<text x="123.6" y="140.6">SOL_HEAD_CCW</text>
<text x="148.4" y="153.3">SHEAR_HOME</text>
<text x="198.9" y="153.3">FEED_REVERSE</text>
<text x="243.1" y="153.3">HEAD_IN</text>
<text x="18.5" y="166">TOOL_IN</text>
<text x="92.5" y="166">HEAD_CCW</text>
<text x="59.4" y="191.4">FUSE</text>
<text x="76" y="191.4">ESTOP</text>
</g>
<g font-size="1.8" fill="#a90000">
<text x="222" y="35" transform="rotate(-90 222 35)">3</text>
<text x="260.1" y="35" transform="rotate(-90 260.1 35)">3</text>
<text x="215.2" y="37.8">1</text>
<text x="253.3" y="37.8">1</text>
<text x="42.9" y="42.6" transform="rotate(-90 42.9 42.6)">2</text>
<text x="119.1" y="42.6" transform="rotate(-90 119.1 42.6)">2</text>
<text x="169.9" y="42.6" transform="rotate(-90 169.9 42.6)">2</text>
<text x="222" y="42.6" transform="rotate(-90 222 42.6)">2</text>
<text x="260.1" y="42.6" transform="rotate(-90 260.1 42.6)">2</text>
<text x="36.1" y="50.5">1</text>
<text x="112.3" y="50.5">1</text>
<text x="163.1" y="50.5">1</text>
<text x="42.9" y="55.3" transform="rotate(-90 42.9 55.3)">3</text>
<text x="169.9" y="55.3" transform="rotate(-90 169.9 55.3)">3</text>
<text x="215.2" y="75.9">1</text>
<text x="222" y="73.1" transform="rotate(-90 222 73.1)">3</text>
<text x="253.3" y="75.9">1</text>
<text x="260.1" y="73.1" transform="rotate(-90 260.1 73.1)">3</text>
<text x="42.9" y="80.7" transform="rotate(-90 42.9 80.7)">2</text>
<text x="119.1" y="80.7" transform="rotate(-90 119.1 80.7)">2</text>
<text x="169.9" y="80.7" transform="rotate(-90 169.9 80.7)">2</text>
<text x="222" y="80.7" transform="rotate(-90 222 80.7)">2</text>
<text x="36.1" y="88.6">1</text>
<text x="112.3" y="88.6">1</text>
<text x="163.1" y="88.6">1</text>
<text x="42.9" y="93.4" transform="rotate(-90 42.9 93.4)">3</text>
<text x="222" y="111.2" transform="rotate(-90 222 111.2)">3</text>
<text x="260.1" y="111.2" transform="rotate(-90 260.1 111.2)">3</text>
<text x="42.9" y="118.8" transform="rotate(-90 42.9 118.8)">2</text>
<text x="119.1" y="118.8" transform="rotate(-90 119.1 118.8)">2</text>
<text x="169.9" y="117.5" transform="rotate(-90 169.9 117.5)">3</text>
<text x="215.2" y="114">1</text>
<text x="222" y="118.8" transform="rotate(-90 222 118.8)">2</text>
<text x="253.3" y="114">1</text>
<text x="260.1" y="118.8" transform="rotate(-90 260.1 118.8)">2</text>
<text x="163.1" y="120.4">1</text>
<text x="36.1" y="126.7">1</text>
<text x="42.9" y="131.5" transform="rotate(-90 42.9 131.5)">3</text>
<text x="112.3" y="126.7">1</text>
<text x="119.1" y="131.5" transform="rotate(-90 119.1 131.5)">3</text>
<text x="169.9" y="149.3" transform="rotate(-90 169.9 149.3)">3</text>
<text x="222" y="149.3" transform="rotate(-90 222 149.3)">3</text>
<text x="260.1" y="149.3" transform="rotate(-90 260.1 149.3)">3</text>
<text x="163.1" y="152.1">1</text>
<text x="215.2" y="152.1">1</text>
<text x="253.3" y="152.1">1</text>
<text x="42.9" y="156.9" transform="rotate(-90 42.9 156.9)">2</text>
<text x="119.1" y="156.9" transform="rotate(-90 119.1 156.9)">2</text>
<text x="36.1" y="164.8">1</text>
<text x="112.3" y="164.8">1</text>
<text x="42.9" y="169.6" transform="rotate(-90 42.9 169.6)">3</text>
<text x="119.1" y="169.6" transform="rotate(-90 119.1 169.6)">3</text>
<text x="88.8" y="185.2">1</text>
<text x="88.8" y="187.7">2</text>
</g>
<g font-size="1.8" fill="#0000c2">
<text x="52.8" y="38.7">LEDS:</text>
<text x="52.8" y="40.7">Half</text>
<text x="57.9" y="40.7">Brightness:</text>
<text x="59.3" y="38.7">2-3V</text>
<text x="65.5" y="38.7">@20mA</text>
<text x="69.6" y="40.7">3V</text>
<text x="73.1" y="40.7">@ 10mA</text>
<text x="85" y="40.7">200R</text>
<text x="52.8" y="42.8">75%</text>
<text x="57.9" y="42.8">Brightness:</text>
<text x="69.6" y="42.8">3V</text>
<text x="73.1" y="42.8">@ 15mA</text>
<text x="85" y="42.8">133.3R</text>
<text x="66.9" y="195.7">ESTOP to</text>
<text x="77" y="195.7">be</text>
<text x="80.4" y="195.7">wired</text>
<text x="86.5" y="195.7">for</text>
<text x="90.4" y="195.7">NC</text>
</g>
<g font-size="1.8" fill="#0f0f0f">
<text x="43.2" y="59.2">FUSED_GND</text>
<text x="119.4" y="59.2">FUSED_GND</text>
<text x="170.2" y="59.2">FUSED_GND</text>
<text x="43.2" y="97.3">FUSED_GND</text>
<text x="119.4" y="97.3">FUSED_GND</text>
<text x="170.2" y="97.3">FUSED_GND</text>
<text x="43.2" y="135.4">FUSED_GND</text>
<text x="119.4" y="135.4">FUSED_GND</text>
<text x="43.2" y="173.5">FUSED_GND</text>
<text x="119.4" y="173.5">FUSED_GND</text>
<text x="53.7" y="187.4">FUSED_GND</text>
</g>
</svg>
